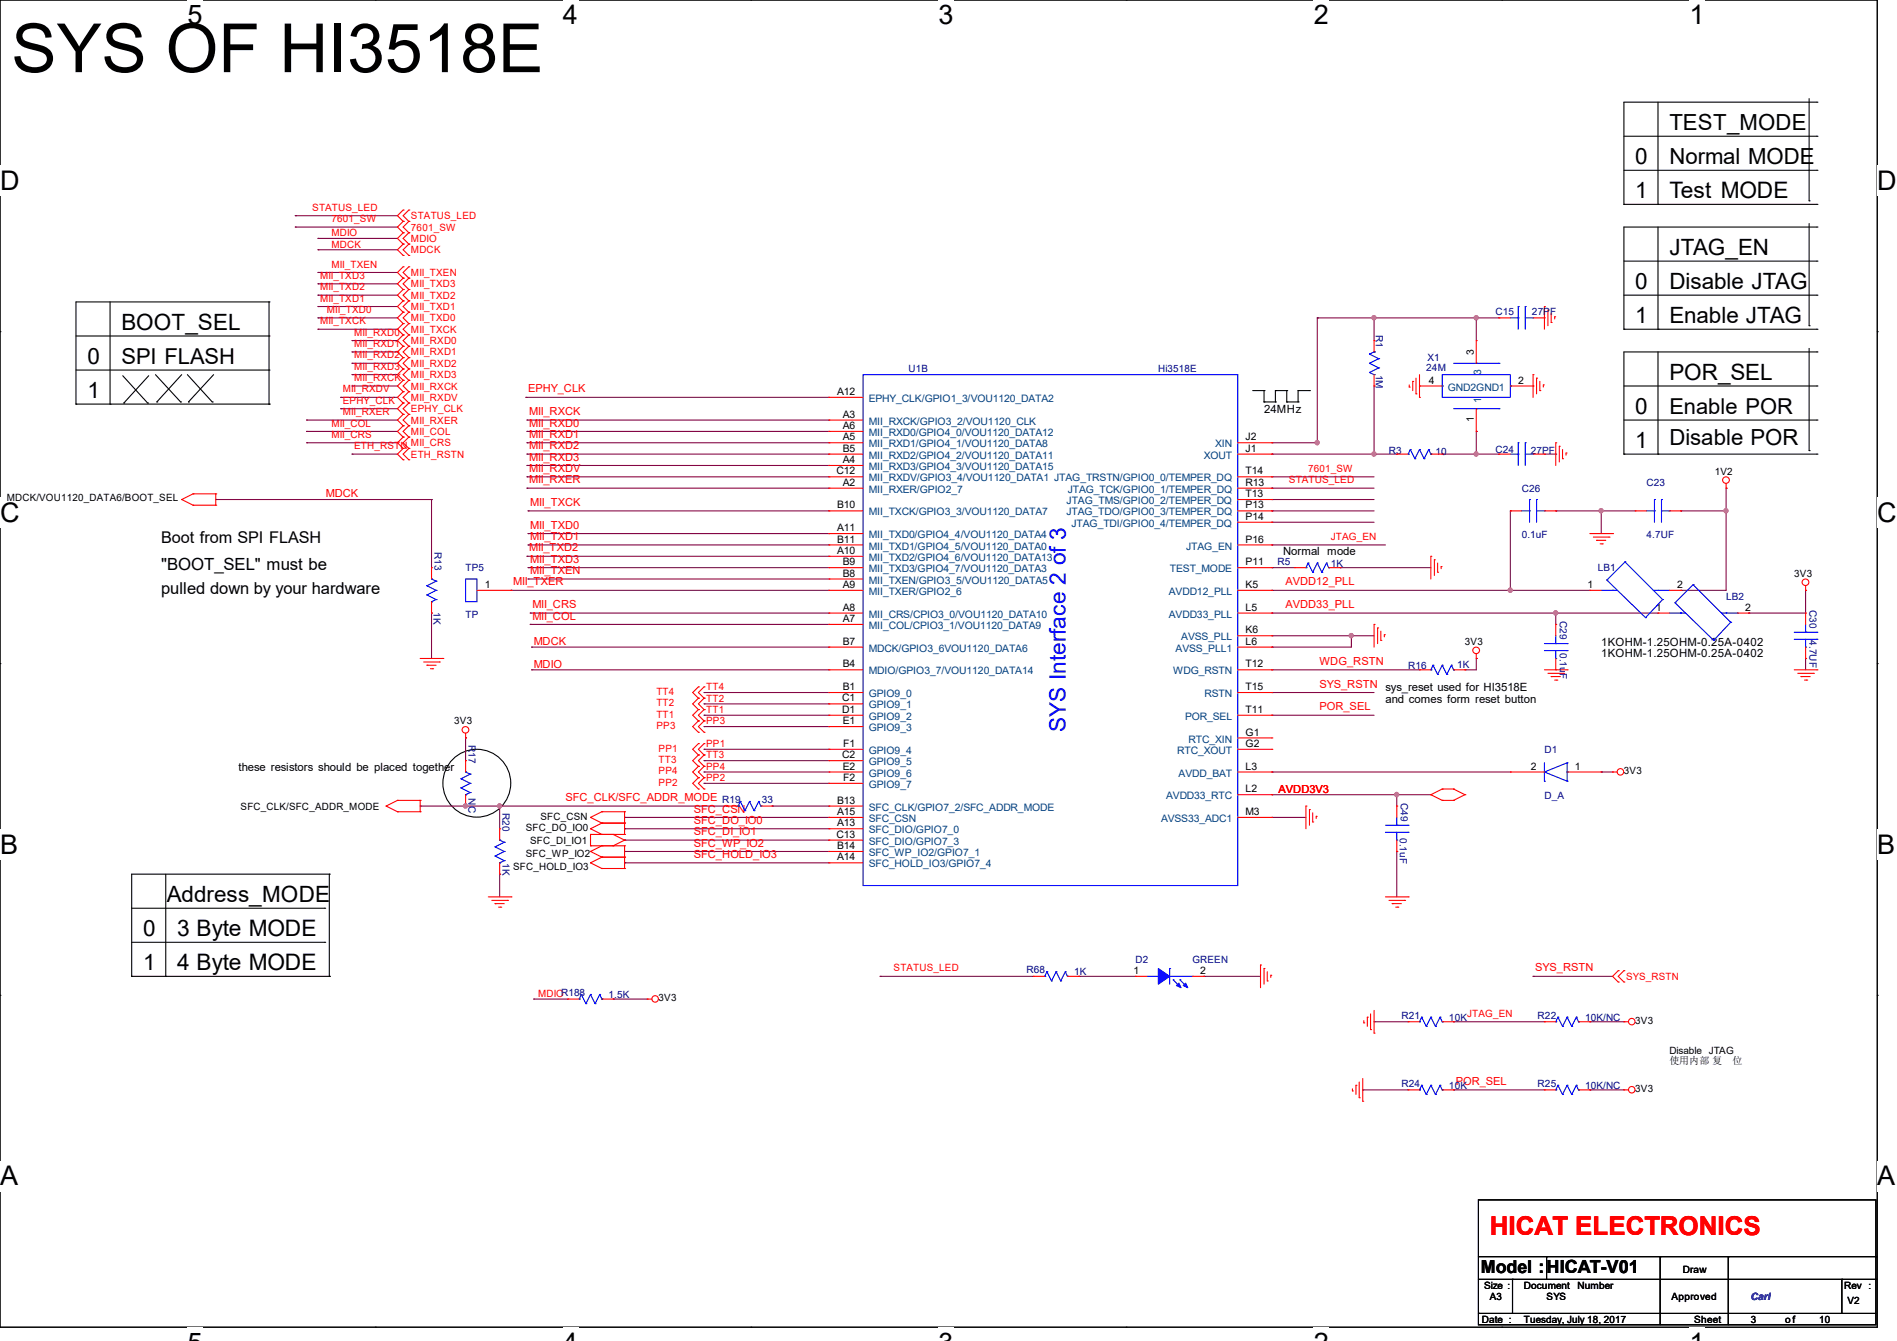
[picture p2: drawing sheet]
<svg xmlns="http://www.w3.org/2000/svg" width="297mm" height="210mm" viewBox="0 0 297 210" stroke-linecap="round" stroke-linejoin="round" font-family="sans-serif">
<path d="M0 0h293.9v207.9h-293.9z" fill="none" stroke="#000" stroke-width=".17"/>
<g fill="#fff">
<path d="M29.4 0h2.3v4.7h-2.3z"/>
<path d="M29.4 207.9h2.3v2.1h-2.3z"/>
</g>
<path d="M58.8 0h.1M58.8 207.9h.1" fill="none" stroke="#000" stroke-width=".17"/>
<g fill="#fff">
<path d="M88.1 0h2.4v4.7h-2.4z"/>
<path d="M88.1 207.9h2.4v2.1h-2.4z"/>
</g>
<path d="M117.6 0h.1M117.6 207.9h.1" fill="none" stroke="#000" stroke-width=".17"/>
<g fill="#fff">
<path d="M146.9 0h2.4v4.7h-2.4z"/>
<path d="M146.9 207.9h2.4v2.1h-2.4z"/>
</g>
<path d="M176.3 0h.1M176.3 207.9h.1" fill="none" stroke="#000" stroke-width=".17"/>
<g fill="#fff">
<path d="M205.7 0h2.4v4.7h-2.4z"/>
<path d="M205.7 207.9h2.4v2.1h-2.4z"/>
</g>
<path d="M235.1 0h.1M235.1 207.9h.1" fill="none" stroke="#000" stroke-width=".17"/>
<g fill="#fff">
<path d="M264.5 0h2.4v4.7h-2.4z"/>
<path d="M264.5 207.9h2.4v2.1h-2.4z"/>
<path d="M0 26h3v4.7h-3z"/>
<path d="M293.9 26h3.1v4.7h-3.1z"/>
<path d="M0 77.9h3v4.7h-3z"/>
<path d="M293.9 77.9h3.1v4.7h-3.1z"/>
</g>
<path d="M0 51.9h.1M293.9 51.9h.1" fill="none" stroke="#000" stroke-width=".17"/>
<g fill="#fff">
<path d="M0 129.9h2.8v4.7h-2.8z"/>
<path d="M293.9 129.9h2.9v4.7h-2.9z"/>
</g>
<path d="M0 103.9h.1M293.9 103.9h.1" fill="none" stroke="#000" stroke-width=".17"/>
<g fill="#fff">
<path d="M0 181.8h2.8v4.8h-2.8z"/>
<path d="M293.8 181.8h3v4.8h-3z"/>
</g>
<g fill="none" stroke="#000" stroke-width=".17">
<path d="M259.6 16v16M283.3 15.5v16M284.5 16h.1M284.5 16h-30.2v16M254.3 32h.1M254.3 21.3h30.2M254.3 26.7h30.2M254.3 32h30.2M259.6 32h.1M259.6 35.6v16M283.3 31.5h.1M283.3 35v16"/>
<path d="M284.5 21.3h.1M284.5 26.7h.1M284.5 32h.1M284.5 35.6h.1M284.5 35.6h-30.2v16M11.9 52.6h30.2M11.9 58h30.2M17.2 47.3v16M19.2 58.8l3.9 4.3M23.3 58.8l-3.9 4.3M24.3 58.7l4 4.2M28.4 58.7l-3.8 4.2"/>
<path d="M29.3 58.7l3.9 4.2M33.4 58.7l-3.9 4.2M42.1 47.3h.1M42.1 52.6h.1M42.1 58h.1M42.1 47.3h-30.2v16M42.1 47.3v16M254.3 51.6h.1M254.3 40.9h30.2M254.3 46.2h30.2M254.3 51.6h30.2M259.6 51.6h.1"/>
<path d="M259.6 55.1v16M283.3 51h.1M283.3 54.6v16M284.5 40.9h.1M284.5 46.2h.1M284.5 51.6h.1M284.5 55.1h.1M284.5 55.1h-30.2v16M11.9 63.3h.1M11.9 63.3h30.2M17.2 63.3h.1M19.4 63.1h.1"/>
<path d="M23.1 63.1h.1M24.6 62.9h.1M28.3 62.9h.1M29.5 62.9h.1M33.2 62.9h.1M42.1 63.3h.1M196.1 61.2h1.8M197.9 61.2h.1M197.9 62.9h.1M197.9 61.2v1.7M197.9 62.9h1.8M199.7 61.2h.1"/>
<path d="M199.7 62.9h.1M199.7 61.2h1.8M199.7 61.2v1.7M201.5 61.2h.1M201.5 62.9h.1M201.5 61.2v1.7M201.5 62.9h1.7M203.2 61.2h.1M203.2 62.9h.1M203.2 61.2h1.8M203.2 61.2v1.7M205 61.2h.1"/>
<path d="M254.3 71.1h.1M254.3 60.5h30.2M254.3 65.8h30.2M254.3 71.1h30.2M259.6 71.1h.1M283.3 70.6h.1M284.5 60.5h.1M284.5 65.8h.1M284.5 71.1h.1M26 136.9v16M51.6 136.9h.1M51.6 136.9h-31v16"/>
<path d="M51.6 136.9v16M0 155.9h.1M20.6 152.9h.1M20.6 142.2h30.2M20.6 147.6h30.2M20.6 152.9h31M26 152.9h.1M50.8 142.2h.1M50.8 147.6h.1M51.6 152.9h.1M293.9 155.9h.1M231.5 187.9h62.2v19.6h-62.2z"/>
<path d="M231.5 196.8h62.2M242.1 196.8h.1M242.1 196.8v3.6M259.9 196.8h.1M259.9 196.8v10.7M270.6 196.8h.1M270.6 196.8v10.7M293.7 196.8h.1M231.5 205.7h.1M231.5 205.7h62.2M231.5 200.4h62.2M236.8 200.4h.1"/>
<path d="M236.8 200.4v5.3M288.4 200.4h.1M288.4 200.4v5.3M293.7 200.4h.1"/>
<circle cx="74.7" cy="122.7" r="5.3"/>
</g>
<g fill="none" stroke="#800040" stroke-width=".17">
<path d="M46.2 33.8h.1M46.2 35.6h.1M46.2 33.8h16M46.2 35.6h16M49.8 37.3h.1M49.8 39.1h.1M49.8 37.3h12.4M49.8 39.1h12.4M49.8 42.7h.1M49.8 44.4h.1M49.8 46.2h.1M49.8 48h.1"/>
<path d="M49.8 49.8h.1M49.8 51.6h.1M49.8 42.7h12.4M49.8 44.4h12.4M49.8 46.2h12.4M49.8 48h12.4M49.8 49.8h12.4M49.8 51.6h12.4M55.1 53.3h.1M55.1 55.1h.1M55.1 56.9h.1M55.1 58.7h.1"/>
<path d="M55.1 53.3h7.1M55.1 55.1h7.1M55.1 56.9h7.1M55.1 58.7h7.1M206.2 49.8h.1M206.2 49.8h28.5M206.2 49.8v19.5M215.1 49.8h.1M215.1 49.8v3.5M231.1 49.8h.1M231.1 49.8v3.5M33.8 78.2h.1"/>
<path d="M33.8 78.2h33.8M48 65.8h.1M48 67.6h.1M48 69.3h.1M48 65.8h14.2M48 67.6h14.2M48 69.3h14.2M53.3 62.2h.1M53.3 64h.1M53.3 62.2h8.9M53.3 64h8.9M55.1 60.5h.1"/>
<path d="M55.1 71.1h.1M55.1 60.5h7.1M55.1 71.1h7.1M67.6 78.2h.1M67.6 78.2v10.7M82.3 62.2h.1M82.3 62.2h47.5M82.5 65.8h.1M82.5 67.6h.1M82.5 69.3h.1M82.5 71.1h.1M82.5 72.9h.1"/>
<path d="M82.5 74.7h.1M82.5 76.5h.1M82.5 65.8h47.3M82.5 67.6h47.3M82.5 69.3h47.3M82.5 71.1h47.3M82.5 72.9h47.3M82.5 74.7h47.3M82.5 76.5h47.3M199.1 69.3h.1M199.1 71.1h.1M199.1 74.7h.1"/>
<path d="M199.1 76.5h.1M199.1 78.2h.1M199.1 69.3h7.3M199.1 71.1h19.6M199.1 74.7h16M199.1 76.5h16M199.1 78.2h16M206.2 69.3h.1M215.1 60.5h.1M215.1 71.1h.1M215.1 60.5v10.6M225.8 71.1h.1"/>
<path d="M225.8 71.1h8.9M231.1 67.6h.1M231.1 71.1h.1M231.1 67.6v3.5M241.8 71.1h1.8M243.6 71.1h.1M270.3 76.5h.1M270.3 76.5v16h-7.2M67.6 96h.1M67.6 96v7.1M80 92.5h.1M80 92.5h49.8"/>
<path d="M82.5 87.1h.1M82.5 87.1h47.3M82.7 80h.1M82.7 83.6h.1M82.7 85.3h.1M82.7 88.9h.1M82.7 90.7h.1M82.7 80h47.1M82.7 83.6h47.1M82.7 85.3h47.1M82.7 88.9h47.1M82.7 90.7h47.1"/>
<path d="M83 96h.1M83 97.8h.1M83 96h46.8M83 97.8h46.8M199.1 80h.1M199.1 81.8h.1M199.1 85.3h.1M199.1 88.9h.1M199.1 99.6h.1M199.1 96h.1M199.1 92.5h.1M199.1 80h16"/>
<path d="M199.1 81.8h16M199.1 85.3h17.8M199.1 88.9h3.6M199.1 92.5h49.8M199.1 96h60.5M199.1 99.6h16M209.8 88.9h.1M209.8 88.9h14.2M211.6 99.6h.1M211.6 99.6v1.7h-12.5M236.5 80h.1M236.5 92.5h.1"/>
<path d="M236.5 80v12.5M243.6 96h.1M243.6 80h.1M243.6 80h12.4M243.6 96v1.8M250.7 80h.1M250.7 80v3.6M263.1 80h.1M263.1 92.5h.1M263.1 80h7.2M270.3 80h.1M273.8 96h.1"/>
<path d="M282.7 92.5h.1M282.7 92.5v3.5h-8.9M72.9 115.6h.1M72.9 115.6v3.5M83.2 101.3h.1M83.2 104.9h.1M83.2 101.3h46.6M83.2 104.9h46.6M110.2 108.5h.1M110.2 110.2h.1M110.2 112h.1M110.2 113.8h.1"/>
<path d="M110.2 117.3h.1M110.2 119.1h.1M110.2 108.5h19.6M110.2 110.2h19.6M110.2 112h19.6M110.2 113.8h19.6M110.2 117.3h19.6M110.2 119.1h19.6M199.1 101.3h.1M199.1 104.9h.1M199.1 108.5h.1M199.1 112h.1"/>
<path d="M199.1 104.9h23.1M199.1 108.5h16M199.1 112h16M229.4 104.9h.1M231.1 103.1h.1M231.1 103.1v1.8h-1.7M282.7 103.1h.1M282.7 103.1v1.8M65.8 126.2h.1M65.8 126.2h48M72.9 126.2h.1M78.2 126.2h.1"/>
<path d="M78.2 136.9h.1M78.2 126.2v3.6M78.2 136.9v3.6M97.8 128h.1M97.8 129.8h.1M97.8 131.6h.1M97.8 133.3h.1M97.8 135.1h.1M97.8 128h32M97.8 129.8h32M97.8 131.6h32M97.8 133.3h32"/>
<path d="M97.8 135.1h32M110.2 120.9h.1M110.2 122.7h.1M110.2 120.9h19.6M110.2 122.7h19.6M120.9 126.2h.1M120.9 126.2h8.9M199.1 120.9h.1M199.1 124.5h.1M199.1 128h.1M199.1 120.9h37.4M199.1 124.5h24.9"/>
<path d="M199.1 128h5.4M218.7 124.5h.1M218.7 133.3h.1M218.7 124.5v1.7M218.7 133.3v7.2M250.7 120.9h.1M250.7 120.9h1.8M83.6 156.5h.1M83.6 156.5h5.3M96 156.5h.1M96 156.5h5.3M137.8 152.9h.1"/>
<path d="M137.8 152.9h24M168.9 152.9h.1M168.9 152.9h8.9M188.5 152.9h.1M188.5 152.9h8.9M240 152.9h.1M240 152.9h12.5M213.4 170.7h.1M213.4 170.7h7.1M215.1 160h.1M215.1 160h5.4M227.6 170.7h.1"/>
<path d="M227.6 160h.1M227.6 170.7h14.2M227.6 160h14.2M248.9 160h.1M248.9 170.7h.1M248.9 170.7h5.4M248.9 160h5.4"/>
</g>
<g fill="#f0f" stroke="#f0f" stroke-width=".17">
<circle cx="206.2" cy="69.3" r=".33"/>
<circle cx="231.1" cy="49.8" r=".33"/>
<circle cx="215.1" cy="49.8" r=".33"/>
<circle cx="215.1" cy="71.1" r=".33"/>
<circle cx="231.1" cy="71.1" r=".33"/>
<circle cx="211.5" cy="99.5" r=".33"/>
<circle cx="218.7" cy="124.4" r=".33"/>
<circle cx="78.2" cy="126.2" r=".33"/>
<circle cx="72.9" cy="126.2" r=".33"/>
<circle cx="243.6" cy="96" r=".33"/>
<circle cx="250.7" cy="80" r=".33"/>
<circle cx="236.4" cy="92.4" r=".33"/>
<circle cx="270.2" cy="80" r=".33"/>
</g>
<g fill="none" stroke="#f00" stroke-width=".17">
<path d="M63.1 36.4h.1M63.1 38.2h.1M63.1 32.9h.1M63.1 34.7h.1M63.1 36.4l-.9 .9 .9 .9M63.1 38.2l-.9 .9 .9 .9M63.1 32.9l-.9 .9 .9 .9M63.1 34.7l-.9 .9 .9 .8M64 38.2h.1M64 36.4h.1M64 34.7h.1M64 32.9h.1"/>
<path d="M64 36.4l-.9 .9 .9 .9M64 38.2l-.9 .9 .9 .9M64 32.9l-.9 .9 .9 .9M64 34.7l-.9 .9 .9 .8M63.1 40h.1M63.1 41.8h.1M63.1 43.6h.1M63.1 45.3h.1M63.1 47.1h.1M63.1 48.9h.1M63.1 50.7h.1M63.1 52.5h.1"/>
<path d="M63.1 54.2h.1M63.1 56h.1M63.1 57.8h.1M63.1 59.6h.1M63.1 41.8l-.9 .9 .9 .9M63.1 43.6l-.9 .8 .9 .9M63.1 45.3l-.9 .9 .9 .9M63.1 47.1l-.9 .9 .9 .9M63.1 48.9l-.9 .9 .9 .9M63.1 50.7l-.9 .9 .9 .9M63.1 52.5l-.9 .8 .9 .9M63.1 54.2l-.9 .9 .9 .9"/>
<path d="M63.1 56l-.9 .9 .9 .9M63.1 57.8l-.9 .9 .9 .9M63.1 59.6l-.9 .9 .9 .8M64 40h.1M64 43.6h.1M64 41.8h.1M64 45.3h.1M64 47.1h.1M64 48.9h.1M64 50.7h.1M64 52.5h.1M64 54.2h.1"/>
<path d="M64 56h.1M64 57.8h.1M64 59.6h.1M64 41.8l-.9 .9 .9 .9M64 43.6l-.9 .8 .9 .9M64 45.3l-.9 .9 .9 .9M64 47.1l-.9 .9 .9 .9M64 48.9l-.9 .9 .9 .9M64 50.7l-.9 .9 .9 .9M64 52.5l-.9 .8 .9 .9M64 54.2l-.9 .9 .9 .9M64 56l-.9 .9 .9 .9"/>
<path d="M64 57.8l-.9 .9 .9 .9M64 59.6l-.9 .9 .9 .8M215.1 53.3h.1M215.1 53.3v1.8M215.1 58.7v1.8M221.2 59.7h.1M221.2 59.7v1.5M221.7 59.2v2.5M222.2 58.7v3.5M231.1 53.3h.1M231.1 53.3v3.6M234.7 49.8h.1"/>
<path d="M234.7 49.8h1.8M240 58.7h.1M240 58.7v3.5M240 49.8h1.8M240.6 59.2h.1M240.6 59.2v2.5M241.1 59.7v1.5M241.8 48h.1M241.8 49.8h.1M241.8 48v3.6M242.4 48.6h.1M242.4 48.6v2.4"/>
<path d="M242.9 50.5h.1M242.9 49.1v1.4M243.4 49.6h.1M243.4 49.6v.4M28.4 78.2h.1M28.4 78.2l1.8 .9M30.2 77.3h.1M30.2 79.1h.1M30.2 77.3l-1.8 .9M30.2 77.3h3.6M30.2 79.1h3.6M33.8 77.3h.1"/>
<path d="M33.8 79.1h.1M33.8 77.3v1.8M63.1 61.3h.1M63.1 63.1h.1M63.1 64.9h.1M63.1 66.7h.1M63.1 68.5h.1M63.1 70.2h.1M63.1 72h.1M63.1 61.3l-.9 .9 .9 .9M63.1 63.1l-.9 .9 .9 .9M63.1 64.9l-.9 .9 .9 .9"/>
<path d="M63.1 66.7l-.9 .9 .9 .9M63.1 68.5l-.9 .8 .9 .9M63.1 70.2l-.9 .9 .9 .9M64 61.3h.1M64 63.1h.1M64 64.9h.1M64 66.7h.1M64 68.5h.1M64 70.2h.1M64 72h.1M64 61.3l-.9 .9 .9 .9M64 63.1l-.9 .9 .9 .9"/>
<path d="M64 64.9l-.9 .9 .9 .9M64 66.7l-.9 .9 .9 .9M64 68.5l-.9 .8 .9 .9M64 70.2l-.9 .9 .9 .9M129.8 62.2h.1M129.8 65.8h.1M129.8 67.6h.1M129.8 69.3h.1M129.8 71.1h.1M129.8 72.9h.1M129.8 74.7h.1M129.8 76.5h.1"/>
<path d="M129.8 71.1h5.3M129.8 62.2h5.3M129.8 65.8h5.3M129.8 67.6h5.3M129.8 69.3h5.3M129.8 72.9h5.3M129.8 74.7h5.3M129.8 76.5h5.3M193.8 71.1h5.3M193.8 69.3h5.3M193.8 74.7h5.3M193.8 76.5h5.3"/>
<path d="M193.8 78.2h5.3M199.1 69.3h.1M199.1 71.1h.1M199.1 74.7h.1M199.1 76.5h.1M199.1 78.2h.1M215.1 60.5h.1M218.7 71.1h.1M218.7 71.1h1.8M220.6 60.6h.1M220.6 60.3v.3M221.7 61.7h.1"/>
<path d="M222.2 62.2h.1M222.2 60.5h.1M222.2 60.5h3.6M224 71.1h1.8M225.8 71.1h.1M231.1 67.6h.1M231.1 64v3.6M234.7 71.1h.1M234.7 71.1h1.8M236.5 60.5h3.5M240 60.5h.1M240 71.1h1.8"/>
<path d="M241.1 61.2h.1M241.6 60.3h.1M241.6 60.3v.3M241.8 71.1h.1M243.6 69.3h.1M243.6 69.3v3.6M244.1 69.9h.1M244.1 69.9v2.4M244.6 71.8h.1M244.6 70.4v1.4M245.2 71h.1M245.2 71v.3"/>
<path d="M270.3 76.5h.1M270.3 75.7v.8M67.6 88.9h.1M67.6 96h.1M67.6 88.9v1.8M67.6 94.2v1.8M74.7 92.5h5.3M80 92.5h.1M129.8 80h.1M129.8 83.6h.1M129.8 85.3h.1M129.8 87.1h.1"/>
<path d="M129.8 88.9h.1M129.8 90.7h.1M129.8 92.5h.1M129.8 96h.1M129.8 97.8h.1M129.8 83.6h5.3M129.8 88.9h5.3M129.8 96h5.3M129.8 92.5h5.3M129.8 80h5.3M129.8 85.3h5.3M129.8 87.1h5.3"/>
<path d="M129.8 90.7h5.3M129.8 97.8h5.3M193.8 88.9h5.3M193.8 96h5.3M193.8 92.5h5.3M193.8 80h5.3M193.8 85.3h5.3M193.8 81.8h5.3M193.8 99.6h5.3M199.1 80h.1M199.1 81.8h.1M199.1 85.3h.1"/>
<path d="M199.1 88.9h.1M199.1 92.5h.1M199.1 99.6h.1M199.1 96h.1M202.7 88.9h.1M202.7 88.9h1.8M208 88.9h1.8M209.8 88.9h.1M215.1 97.8h.1M215.1 97.8v3.5M215.7 98.3h.1M215.7 98.3v2.5"/>
<path d="M216.2 98.8v1.5M216.7 99.4h.1M216.7 99.4v.3M224 87.1h.1M224 87.1v3.6M224.6 87.7h.1M224.6 87.7v2.4M225.1 89.6h.1M225.1 88.2v1.4M225.6 88.7h.1M225.6 88.7v.4M236.5 80h.1"/>
<path d="M236.5 80h1.8M241.8 80h1.8M243.6 97.8h.1M243.6 80h.1M243.6 97.8v1.8M248.9 92.5h.1M248.9 83.6h3.6M248.9 92.5h1.8M249.5 84.1h2.4M250 84.6h.1M250 84.6h1.4M250.5 85.2h.4"/>
<path d="M250.9 85.2h.1M251.9 84.1h.1M252.5 83.6h.1M256 80h.1M256 80h1.8M259.6 96h.1M259.6 96h1.8M261.4 92.5h1.7M261.4 80h1.7M263.1 92.5h.1M263.1 80h.1M272 96h1.8"/>
<path d="M273.8 96h.1M282.7 92.5h.1M282.7 96h.1M282.7 91.7v.8M282.7 96v1.8M65.8 103.1h3.5M66.3 103.7h2.5M66.8 104.2h.1M66.8 104.2h1.5M67.4 104.7h.3M67.7 104.7h.1M68.8 103.7h.1"/>
<path d="M69.3 103.1h.1M72.9 115.6h.1M72.9 119.1h.1M72.9 114.9v.7M72.9 119.1v1.8M109.3 107.6h.1M109.3 109.3h.1M109.3 111.1h.1M109.3 112.9h.1M109.3 114.7h.1M109.3 116.5h.1M109.3 118.2h.1"/>
<path d="M109.3 107.6l-.8 .9 .8 .8M109.3 109.3l-.8 .9 .8 .9M109.3 111.1l-.8 .9 .8 .9M109.3 112.9l-.8 .9 .8 .9M109.3 116.5l-.8 .8 .8 .9M109.3 118.2l-.8 .9 .8 .9M110.2 107.6h.1M110.2 109.3h.1M110.2 111.1h.1M110.2 112.9h.1M110.2 114.7h.1M110.2 116.5h.1"/>
<path d="M110.2 118.2h.1M110.2 107.6l-.9 .9 .9 .8M110.2 109.3l-.9 .9 .9 .9M110.2 111.1l-.9 .9 .9 .9M110.2 112.9l-.9 .9 .9 .9M110.2 116.5l-.9 .8 .9 .9M110.2 118.2l-.9 .9 .9 .9M129.8 101.3h.1M129.8 104.9h.1M129.8 108.5h.1M129.8 110.2h.1M129.8 112h.1"/>
<path d="M129.8 113.8h.1M129.8 117.3h.1M129.8 119.1h.1M129.8 104.9h5.3M129.8 101.3h5.3M129.8 108.5h5.3M129.8 110.2h5.3M129.8 112h5.3M129.8 113.8h5.3M129.8 117.3h5.3M129.8 119.1h5.3M193.8 104.9h5.3"/>
<path d="M193.8 101.3h5.3M193.8 108.5h5.3M193.8 112h5.3M193.8 117.3h5.3M193.8 115.6h5.3M199.1 101.3h.1M199.1 104.9h.1M199.1 108.5h.1M199.1 112h.1M199.1 115.6h.1M199.1 117.3h.1M216.2 100.3h.1"/>
<path d="M222.2 104.9h.1M222.2 104.9h1.8M227.6 104.9h1.8M229.4 104.9h.1M231.1 103.1h.1M231.1 102.4v.7M241.8 104.9h3.6M242.4 105.5h2.4M242.9 106h.1M242.9 106h1.4M243.4 106.5h.4M243.6 104.9h.1"/>
<path d="M243.6 103.1v1.8M243.8 106.5h.1M244.8 105.5h.1M245.4 104.9h.1M280.9 104.9h3.6M281.5 105.5h2.4M282 106h.1M282 106h1.4M282.5 106.5h.4M282.7 103.1h.1M282.7 101.3v1.8M282.9 106.5h.1"/>
<path d="M283.9 105.5h.1M284.5 104.9h.1M60.5 126.2h.1M60.5 126.2l1.7 .9M62.2 125.3h.1M62.2 127.1h.1M62.2 125.3h3.6M62.2 125.3l-1.7 .9M62.2 127.1h3.6M65.8 125.3h.1M65.8 127.1h.1M65.8 125.3v1.8"/>
<path d="M72.9 126.2h.1M72.9 124.5v1.7M78.2 129.8h.1M78.2 136.9h.1M78.2 129.8v1.8M78.2 135.1v1.8M92.5 128h.1M92.5 129.8h.1M92.5 132.5h.1M92.5 130.7h.1M92.5 133.3h.1M92.5 135.1h.1"/>
<path d="M92.5 128l1.7 .9M92.5 130.7h5.3M92.5 129.8l1.7 .9M92.5 132.5h5.3M92.5 130.7v1.8M92.5 133.3l1.7 .9M92.5 135.1l1.7 .9M94.2 127.1h.1M94.2 128.9h.1M94.2 130.7h.1M94.2 132.5h.1M94.2 134.2h.1"/>
<path d="M94.2 136h.1M94.2 127.1h3.6M94.2 127.1l-1.7 .9M94.2 128.9h3.6M94.2 128.9l-1.7 .9M94.2 132.5l-1.7 .8M94.2 134.2h3.6M94.2 134.2l-1.7 .9M94.2 136h3.6M96 132.5h.1M96 130.7h.1M96 130.7l1.8 .9"/>
<path d="M97.8 127.1h.1M97.8 128.9h.1M97.8 130.7h.1M97.8 131.6h.1M97.8 132.5h.1M97.8 134.2h.1M97.8 136h.1M97.8 127.1v3.6M97.8 132.5v3.5M97.8 131.6l-1.8 .9M109.3 120h.1M109.3 121.8h.1"/>
<path d="M109.3 123.6h.1M109.3 120l-.8 .9 .8 .9M109.3 121.8l-.8 .9 .8 .9M110.2 120h.1M110.2 121.8h.1M110.2 123.6h.1M110.2 120l-.9 .9 .9 .9M110.2 121.8l-.9 .9 .9 .9M113.8 126.2h.1M113.8 126.2h1.8M119.1 126.2h1.8M120.9 126.2h.1"/>
<path d="M129.8 120.9h.1M129.8 122.7h.1M129.8 126.2h.1M129.8 128h.1M129.8 129.8h.1M129.8 131.6h.1M129.8 133.3h.1M129.8 135.1h.1M129.8 120.9h5.3M129.8 126.2h5.3M129.8 122.7h5.3M129.8 128h5.3"/>
<path d="M129.8 129.8h5.3M129.8 131.6h5.3M129.8 133.3h5.3M129.8 135.1h5.3M193.8 120.9h5.3M193.8 128h5.3M193.8 124.5h5.3M199.1 120.9h.1M199.1 124.5h.1M199.1 128h.1M204.5 126.2h.1M204.5 126.2v3.6"/>
<path d="M205 126.8h.1M205 126.8v2.4M205.5 128.7h.1M205.5 127.3v1.4M206.1 127.8h.1M206.1 127.8v.4M218.7 126.2h.1M218.7 133.3h.1M218.7 126.2v1.8M218.7 131.6v1.7M224 124.5h.1M224 124.5l1.8 .8"/>
<path d="M225.8 123.6h.1M225.8 125.3h.1M225.8 123.6l-1.8 .9M225.8 123.6h1.8M225.8 125.3h1.8M227.6 123.6h.1M227.6 125.3h.1M227.6 123.6l1.8 .9M229.4 124.5h.1M229.4 124.5l-1.8 .8M236.5 120.9h.1M236.5 120.9h5.3"/>
<path d="M245.4 120.9h5.3M250.7 120.9h.1M252.5 120.9h.1M252.5 120.9h.7M76.5 140.5h3.5M77 141h2.5M77.5 141.5h.1M77.5 141.5h1.5M78.1 142.1h.3M78.4 142.1h.1M79.5 141h.1M80 140.5h.1"/>
<path d="M88.9 156.5h.1M88.9 156.5h1.8M94.2 156.5h1.8M96 156.5h.1M101.3 156.5h.1M101.3 156.5h.8M161.8 152.9h.1M161.8 152.9h1.8M167.1 152.9h1.8M168.9 152.9h.1M177.8 152.9h.1M177.8 152.9h1.8"/>
<path d="M186.7 152.9h1.8M188.5 152.9h.1M197.4 151.1h.1M197.4 151.1v3.6M197.9 151.7h.1M197.9 151.7v2.4M198.4 153.6h.1M198.4 152.2v1.4M199 152.7h.1M199 152.7v.4M213.5 159.9v.3M214.1 159.3h.1"/>
<path d="M214.1 159.3v1.4M214.6 158.8v2.4M215.1 158.2v3.6M216.9 140.5h3.6M217.5 141h2.4M218 141.5h.1M218 141.5h1.4M218.5 142.1h.4M218.9 142.1h.1M219.9 141h.1M220.5 140.5h.1M253.4 152h.1"/>
<path d="M253.4 153.8h.1M253.4 152l-.9 .9 .9 .9M254.3 153.8h.1M254.3 152h.1M254.3 152l-.9 .9 .9 .9M211.8 170.9h.1M211.8 170.5v.4M212.3 170h.1M212.3 170v1.4M212.8 171.9h.1M212.8 169.5v2.4M213.4 172.5h.1"/>
<path d="M213.4 168.9v3.6M213.5 160.2h.1M214.6 161.2h.1M215.1 161.8h.1M220.5 160h.1M220.5 170.7h.1M220.5 160h1.7M220.5 170.7h1.7M225.8 160h1.8M225.8 170.7h1.8M227.6 160h.1M227.6 170.7h.1"/>
<path d="M241.8 160h.1M241.8 170.7h.1M241.8 160h1.8M241.8 170.7h1.8M247.1 160h1.8M247.1 170.7h1.8M248.9 160h.1M248.9 170.7h.1M254.3 160h.1M254.3 170.7h.1M254.3 160h.7M254.3 170.7h.7"/>
<circle cx="270.2" cy="75.2" r=".52"/>
<circle cx="282.7" cy="91.2" r=".52"/>
<circle cx="72.9" cy="114.3" r=".52"/>
<circle cx="231.1" cy="101.9" r=".52"/>
<circle cx="253.7" cy="120.9" r=".51"/>
<circle cx="102.6" cy="156.4" r=".51"/>
<circle cx="255.5" cy="160" r=".51"/>
<circle cx="255.5" cy="170.7" r=".51"/>
</g>
<g fill="none" stroke="#00f" stroke-width=".17">
<path d="M135.1 58.7h58.7v80h-58.7zM214.4 58.3h.1M214.4 56.9h.1M214.4 55.5h.1M214.4 58.3l.7 .4M214.4 56.9l1.5 .7M214.4 55.5l1.5 .7M215.1 55.1h.1M215.1 58.7h.1M215.1 55.1l-.7 .4M215.9 56.2h.1M215.9 57.6h.1"/>
<path d="M215.9 56.2l-1.5 .7M215.9 57.6l-1.5 .7M225.8 58.7h10.7v3.5h-10.7zM227.6 56.9h7.1M231.1 56.9h.1M234.7 56.9h.1M236.5 49.8h1.2M237.7 49.8h.1M237.7 48h.1M237.7 48v3.6M238.8 48h.1M238.8 49.8h1.2"/>
<path d="M238.8 48v3.6M240 49.8h.1M220.5 71.1h.1M220.8 70.4h.1M220.8 70.4l.7 1.4M220.8 70.4l-.3 .7M221.5 71.8h.1M222.2 70.4h.1M222.2 70.4l.8 1.4M222.2 70.4l-.7 1.4M223 71.8h.1M223.7 70.4h.1"/>
<path d="M223.7 70.4l-.7 1.4M223.7 70.4l.3 .7M224 71.1h.1M225.8 60.5h.1M227.6 64h7.1M231.1 64h.1M234.7 64h.1M236.5 60.5h.1M236.5 71.1h1.2M237.7 71.1h.1M237.7 69.3h.1M237.7 69.3v3.6"/>
<path d="M238.8 69.3h.1M238.8 69.3v3.6M238.8 71.1h1.2M239.5 78.2h.1M239.5 78.2v3.6M240 71.1h.1M240.6 78.2h.1M240.6 78.2v3.6M259 78.2h.1M259 78.2v3.6M260.1 78.2h.1M260.1 78.2v3.6"/>
<path d="M66.8 93.2h.1M66.8 91.7h.1M66.8 91.7l1.5 .8M66.8 93.2l1.5 .7M67.6 94.2h.1M67.6 90.7h.1M67.6 90.7l.7 .3M68.3 91h.1M68.3 92.5h.1M68.3 93.9h.1M68.3 92.5l-1.5 .7M68.3 91l-1.5 .7"/>
<path d="M68.3 93.9l-.7 .3M72.9 90.7h1.8v3.5h-1.8zM204.5 88.9h.1M204.8 88.2h.1M204.8 88.2l.7 1.4M204.8 88.2l-.3 .7M205.5 89.6h.1M206.2 88.2h.1M206.2 88.2l.8 1.4M206.2 88.2l-.7 1.4M207 89.6h.1M207.7 88.2h.1"/>
<path d="M207.7 88.2l-.7 1.4M207.7 88.2l.3 .7M208 88.9h.1M238.3 80h1.2M239.5 80h.1M240.6 80h1.2M241.8 80h.1M243.6 99.6v1.2M250.7 92.5h2.5M251.6 90.8h.1M251.6 90.8l6 5.9M252.5 92.5h.1"/>
<path d="M254.4 88h.1M254.4 88l-2.8 2.8M254.4 88l5.9 5.9M257.6 96.7h.1M257.8 80h1.2M258.9 92.5h2.5M259 80h.1M259.6 92.5h.1M260.1 80h1.3M260.3 93.9h.1M260.3 93.9l-2.7 2.8M261.4 92.5h.1"/>
<path d="M261.4 80h.1M261.4 96h2.5M262.3 94.4h.1M262.3 94.4l6 5.9M263.1 96h.1M265.1 91.6h.1M265.1 91.6l-2.8 2.8M265.1 91.6l5.9 5.9M269.5 96h2.5M270.3 96h.1M271 97.5h.1M271 97.5l-2.7 2.8"/>
<path d="M272 96h.1M280.9 99h3.6M282.7 99h.1M282.7 97.8v1.2M284.5 99h.1M224 104.9h.1M224.4 104.2h.1M224.4 104.2l.7 1.4M224.4 104.2l-.4 .7M225.1 105.6h.1M225.8 104.2h.1M225.8 104.2l.7 1.4"/>
<path d="M225.8 104.2l-.7 1.4M226.5 105.6h.1M227.2 104.2h.1M227.2 104.2l-.7 1.4M227.2 104.2l.4 .7M227.6 104.9h.1M241.8 101.9h3.6M241.8 100.8h3.6M241.8 119.5v2.8M243.6 103.1h.1M243.6 100.8h.1M243.6 101.9v1.2"/>
<path d="M245.4 101.9h.1M245.4 100.8h.1M245.4 119.5h.1M245.4 119.5l-3.6 1.4M245.4 119.5v2.8M268.3 100.3h.1M280.9 100.1h3.6M282.7 101.3h.1M282.7 100.1v1.2M284.5 100.1h.1M72.2 123.4h.1M72.2 122h.1"/>
<path d="M72.2 122l1.4 .7M72.2 123.4l1.4 .7M72.9 124.5h.1M72.9 120.9h.1M72.9 120.9l.7 .3M73.6 121.2h.1M73.6 122.7h.1M73.6 124.1h.1M73.6 122.7l-1.4 .7M73.6 121.2l-1.4 .8M73.6 124.1l-.7 .4M77.5 134.1h.1"/>
<path d="M77.5 132.6h.1M77.5 132.6l1.5 .7M77.5 134.1l1.5 .7M78.2 135.1h.1M78.2 131.6h.1M78.2 131.6l.8 .3M79 131.9h.1M79 133.3h.1M79 134.8h.1M79 133.3l-1.5 .8M79 131.9l-1.5 .7M79 134.8l-.8 .3"/>
<path d="M115.6 126.2h.1M115.9 125.5h.1M115.9 125.5l.7 1.5M115.9 125.5l-.3 .7M116.6 127h.1M117.3 125.5h.1M117.3 125.5l-.7 1.5M117.3 125.5l.8 1.5M118.1 127h.1M118.8 125.5h.1M118.8 125.5l-.7 1.5M118.8 125.5l.3 .7"/>
<path d="M119.1 126.2h.1M216.9 130.3h3.6M216.9 129.2h3.6M218.7 131.6h.1M218.7 129.2h.1M218.7 128v1.2M218.7 130.3v1.3M220.5 130.3h.1M220.5 129.2h.1M241.8 120.9h.1M241.8 122.3h.1M241.8 120.9l3.6 1.4"/>
<path d="M245.4 120.9h.1M245.4 122.3h.1M90.7 156.5h.1M91 155.7h.1M91 155.7l.7 1.5M91 155.7l-.3 .8M91.7 157.2h.1M92.5 155.7h.1M92.5 155.7l.7 1.5M92.5 155.7l-.8 1.5M93.2 157.2h.1M93.9 155.7h.1"/>
<path d="M93.9 155.7l-.7 1.5M93.9 155.7l.3 .8M94.2 156.5h.1M163.6 152.9h.1M163.9 152.2h.1M163.9 152.2l.7 1.4M163.9 152.2l-.3 .7M164.6 153.6h.1M165.4 152.2h.1M165.4 152.2l.7 1.4M165.4 152.2l-.8 1.4M166.1 153.6h.1"/>
<path d="M166.8 152.2h.1M166.8 152.2l-.7 1.4M166.8 152.2l.3 .7M167.1 152.9h.1M179.6 152.9h1.8M181.4 152.9h.1M183.1 151.7h.1M183.1 151.7v2.4M183.1 152.9h3.6M183.7 153.5h.1M183.7 153.5l1 1M184.7 153.5h.1"/>
<path d="M184.7 153.5l1.1 1M186.7 152.9h.1M222.6 159.3h.1M222.6 159.3l.7 1.4M222.6 159.3l-.4 .7M224 159.3h.1M224 159.3l.7 1.4M224 159.3l-.7 1.4M225.5 159.3h.1M225.5 159.3l-.8 1.4M225.5 159.3l.3 .7M243.9 159.3h.1"/>
<path d="M243.9 159.3l.7 1.4M243.9 159.3l-.3 .7M245.4 159.3h.1M245.4 159.3l.7 1.4M245.4 159.3l-.8 1.4M246.8 159.3h.1M246.8 159.3l-.7 1.4M246.8 159.3l.3 .7M222.2 160h.1M222.2 170.7h.1M222.6 170h.1M222.6 170l.7 1.4"/>
<path d="M222.6 170l-.4 .7M223.3 160.7h.1M223.3 171.4h.1M224 170h.1M224 170l.7 1.4M224 170l-.7 1.4M224.7 160.7h.1M224.7 171.4h.1M225.5 170h.1M225.5 170l-.8 1.4M225.5 170l.3 .7M225.8 160h.1"/>
<path d="M225.8 170.7h.1M243.6 160h.1M243.6 170.7h.1M243.9 170h.1M243.9 170l.7 1.4M243.9 170l-.3 .7M244.6 160.7h.1M244.6 171.4h.1M245.4 170h.1M245.4 170l.7 1.4M245.4 170l-.8 1.4M246.1 160.7h.1"/>
<path d="M246.1 171.4h.1M246.8 170h.1M246.8 170l-.7 1.4M246.8 170l.3 .7M247.1 160h.1M247.1 170.7h.1"/>
</g>
<g fill="#00f" stroke="#00f" stroke-width=".17">
<path d="M181.4 151.7l1.7 1.2-1.7 1.2z" fill-rule="evenodd"/>
<path d="M185.6 154l.4 .7-.7-.4z" fill-rule="evenodd"/>
<path d="M184.6 154l.3 .7-.7-.4z" fill-rule="evenodd"/>
</g>
<text font-size="10.6" x="1.8" y="11.3">SYS OF HI3518E</text>
<g font-size="4.2">
<text x="29.4" y="3.8">5</text>
<text x="88.1" y="3.8">4</text>
<text x="146.9" y="3.8">3</text>
<text x="205.7" y="3.8">2</text>
<text x="264.5" y="3.8">1</text>
<text x="0" y="29.8">D</text>
<text x="293.9" y="29.8">D</text>
<text x="0" y="81.7">C</text>
<text x="293.9" y="81.7">C</text>
<text x="0" y="133.7">B</text>
<text x="293.9" y="133.7">B</text>
<text x="0" y="185.6">A</text>
<text x="293.9" y="185.6">A</text>
</g>
<text font-size="4.1" fill="#f00" x="233.3" y="193.5">HICAT ELECTRONICS</text>
<g font-size="3.6">
<text x="261.4" y="31.1">Test MODE</text>
<text x="27.7" y="146.6">3 Byte MODE</text>
<text x="27.7" y="152">4 Byte MODE</text>
</g>
<text font-size="3.6" fill="#00f" x="166.9" y="114.7" transform="rotate(-90 166.9 114.7)">SYS Interface 2 of 3</text>
<g font-size="3.5">
<text x="261.4" y="20.3">TEST_MODE</text>
<text x="256" y="25.7">0</text>
<text x="261.4" y="25.7">Normal MODE</text>
<text x="256" y="31">1</text>
<text x="261.4" y="39.9">JTAG_EN</text>
<text x="256" y="45.3">0</text>
<text x="261.4" y="45.3">Disable JTAG</text>
<text x="19" y="51.7">BOOT_SEL</text>
<text x="256" y="50.6">1</text>
<text x="261.4" y="50.6">Enable JTAG</text>
<text x="13.7" y="57">0</text>
<text x="261.4" y="59.5">POR_SEL</text>
<text x="13.7" y="62.4">1</text>
<text x="256" y="64.8">0</text>
<text x="256" y="70.1">1</text>
<text x="261.4" y="69.8">Disable POR</text>
<text x="26.1" y="141.3">Address_MODE</text>
<text x="22.4" y="146.6">0</text>
<text x="22.4" y="151.9">1</text>
</g>
<g font-size="3.4">
<text x="19" y="57">SPI FLASH</text>
<text x="261.4" y="64.8">Enable POR</text>
</g>
<g font-size="2.8">
<text x="231.9" y="199.4">Model :</text>
<text x="242.1" y="199.4">HICAT-V01</text>
</g>
<g font-size="2.6">
<text x="25.2" y="89.3">&quot;BOOT_SEL&quot; must be</text>
<text x="25.2" y="93">pulled down by your hardware</text>
</g>
<text font-size="2.5" x="25.2" y="85">Boot from SPI FLASH</text>
<g font-size="1.8">
<text x="197.9" y="64.7">24MHz</text>
<text x="200.9" y="87">Normal mode</text>
<text x="250.7" y="101.2">1KOHM-1.25OHM-0.25A-0402</text>
<text x="250.7" y="103">1KOHM-1.25OHM-0.25A-0402</text>
<text x="216.9" y="110.1">and comes form reset button</text>
<text x="216.9" y="108.3">sys_reset used for HI3518E</text>
<text x="37.3" y="120.7">these resistors should be placed together</text>
</g>
<g font-size="1.7" fill="#f00">
<text x="82.7" y="61.5">EPHY_CLK</text>
<text x="82.8" y="65">MII_RXCK</text>
<text x="82.8" y="66.8">MII_RXD0</text>
<text x="82.8" y="68.6">MII_RXD1</text>
<text x="82.8" y="70.4">MII_RXD2</text>
<text x="51" y="77.9">MDCK</text>
<text x="82.8" y="72.1">MII_RXD3</text>
<text x="82.8" y="73.9">MII_RXDV</text>
<text x="82.8" y="75.7">MII_RXER</text>
<text x="83" y="79.2">MII_TXCK</text>
<text x="83" y="82.8">MII_TXD0</text>
<text x="82.8" y="86.4">MII_TXD2</text>
<text x="83" y="84.6">MII_TXD1</text>
<text x="83" y="88.1">MII_TXD3</text>
<text x="83" y="89.9">MII_TXEN</text>
<text x="80.3" y="91.7">MII_TXER</text>
<text x="83.4" y="95.2">MII_CRS</text>
<text x="201.3" y="95.2">AVDD33_PLL</text>
<text x="201.3" y="91.7">AVDD12_PLL</text>
<text x="83.4" y="97">MII_COL</text>
<text x="83.6" y="101">MDCK</text>
<text x="83.6" y="104.6">MDIO</text>
<text x="206.6" y="104.1">WDG_RSTN</text>
<text x="206.6" y="107.7">SYS_RSTN</text>
<text x="206.6" y="111.3">POR_SEL</text>
<text x="88.5" y="125.5">SFC_CLK/SFC_ADDR_MODE R19</text>
<text x="200.2" y="124.1">AVDD3V3</text>
<text x="108.6" y="127.3">SFC_CSN</text>
<text x="108.6" y="129">SFC_DO_IO0</text>
<text x="108.6" y="130.8">SFC_DI_IO1</text>
<text x="108.6" y="132.6">SFC_WP_IO2</text>
<text x="108.6" y="134.4">SFC_HOLD_IO3</text>
<text x="240.4" y="152.1">SYS_RSTN</text>
<text x="227.9" y="169.9">POR_SEL</text>
</g>
<g font-size="1.6" fill="#f00">
<text x="48.9" y="33">STATUS_LED</text>
<text x="51.9" y="34.8">7601_SW</text>
<text x="64.3" y="34.3">STATUS_LED</text>
<text x="51.9" y="37">MDIO</text>
<text x="51.9" y="38.8">MDCK</text>
<text x="51.9" y="41.9">MII_TXEN</text>
<text x="64.3" y="37.9">MDIO</text>
<text x="64.3" y="39.7">MDCK</text>
<text x="64.3" y="36.1">7601_SW</text>
<text x="50.1" y="43.7">MII_TXD3</text>
<text x="50.1" y="45.5">MII_TXD2</text>
<text x="50.1" y="47.2">MII_TXD1</text>
<text x="64.3" y="43.2">MII_TXEN</text>
<text x="64.3" y="45">MII_TXD3</text>
<text x="64.3" y="46.8">MII_TXD2</text>
<text x="50.1" y="50.8">MII_TXCK</text>
<text x="51.2" y="49">MII_TXD0</text>
<text x="55.5" y="52.6">MII_RXD0</text>
<text x="64.3" y="48.6">MII_TXD1</text>
<text x="64.3" y="50.3">MII_TXD0</text>
<text x="64.3" y="52.1">MII_TXCK</text>
<text x="64.3" y="53.9">MII_RXD0</text>
<text x="55.5" y="54.4">MII_RXD1</text>
<text x="55.5" y="56.1">MII_RXD2</text>
<text x="55.5" y="57.9">MII_RXD3</text>
<text x="55.5" y="59.7">MII_RXCK</text>
<text x="64.3" y="55.7">MII_RXD1</text>
<text x="64.3" y="57.4">MII_RXD2</text>
<text x="64.3" y="59.2">MII_RXD3</text>
<text x="53.7" y="61.5">MII_RXDV</text>
<text x="53.7" y="63.2">EPHY_CLK</text>
<text x="53.7" y="65">MII_RXER</text>
<text x="64.3" y="61">MII_RXCK</text>
<text x="64.3" y="62.8">MII_RXDV</text>
<text x="64.3" y="64.6">EPHY_CLK</text>
<text x="51.9" y="66.8">MII_COL</text>
<text x="51.9" y="68.6">MII_CRS</text>
<text x="55.5" y="70.4">ETH_RSTN</text>
<text x="64.3" y="66.3">MII_RXER</text>
<text x="64.3" y="68.1">MII_COL</text>
<text x="64.3" y="69.9">MII_CRS</text>
<text x="64.3" y="71.7">ETH_RSTN</text>
<text x="201.8" y="75.7">STATUS_LED</text>
<text x="204.8" y="73.9">7601_SW</text>
<text x="208.4" y="84.6">JTAG_EN</text>
<text x="102.8" y="108.8">TT4</text>
<text x="102.8" y="110.6">TT2</text>
<text x="102.8" y="112.4">TT1</text>
<text x="110.6" y="108.1">TT4</text>
<text x="110.6" y="109.9">TT2</text>
<text x="110.6" y="111.7">TT1</text>
<text x="110.6" y="113.5">PP3</text>
<text x="102.8" y="114.2">PP3</text>
<text x="103.1" y="117.7">PP1</text>
<text x="103.1" y="119.5">TT3</text>
<text x="110.6" y="117">PP1</text>
<text x="110.6" y="118.8">TT3</text>
<text x="103.1" y="121.3">PP4</text>
<text x="103.1" y="123.1">PP2</text>
<text x="110.6" y="120.6">PP4</text>
<text x="110.6" y="122.3">PP2</text>
<text x="139.9" y="152.1">STATUS_LED</text>
<text x="254.6" y="153.5">SYS_RSTN</text>
<text x="84.2" y="156.1">MDIOR188</text>
<text x="229.7" y="159.3">JTAG_EN</text>
</g>
<g font-size="1.6" fill="#000080">
<text x="215.4" y="52.5" transform="rotate(90 215.4 52.5)">R1</text>
<text x="234.1" y="49.3">C15</text>
<text x="239.9" y="49.3">27PF</text>
<text x="142.2" y="58.3">U1B</text>
<text x="181.4" y="58.3">Hi3518E</text>
<text x="215.4" y="58.7" transform="rotate(90 215.4 58.7)">1M</text>
<text x="223.3" y="58.2">24M</text>
<text x="223.5" y="56.6">X1</text>
<text x="217.5" y="71.1">R3</text>
<text x="224.7" y="71.3">10</text>
<text x="234.1" y="71">C24</text>
<text x="239.7" y="71.1">27PF</text>
<text x="238.3" y="77">C26</text>
<text x="257.8" y="76.1">C23</text>
<text x="68" y="86.4" transform="rotate(90 68 86.4)">R13</text>
<text x="72.9" y="89.4">TP5</text>
<text x="200" y="88.6">R5</text>
<text x="208.4" y="88.7">1K</text>
<text x="238.3" y="84.3">0.1uF</text>
<text x="250.1" y="89.5">LB1</text>
<text x="257.8" y="84.3">4.7UF</text>
<text x="67.9" y="95.8" transform="rotate(90 67.9 95.8)">1K</text>
<text x="270.3" y="93.9">LB2</text>
<text x="283.3" y="95.5" transform="rotate(90 283.3 95.5)">C30</text>
<text x="72.9" y="96.7">TP</text>
<text x="244.2" y="97.2" transform="rotate(90 244.2 97.2)">C29</text>
<text x="283.3" y="100.3" transform="rotate(90 283.3 100.3)">4.7UF</text>
<text x="220.5" y="104.7">R16</text>
<text x="228.1" y="104.6">1K</text>
<text x="244.2" y="102.2" transform="rotate(90 244.2 102.2)">0.1uF</text>
<text x="73.4" y="116.6" transform="rotate(90 73.4 116.6)">R17</text>
<text x="241.8" y="117.9">D1</text>
<text x="73.4" y="125" transform="rotate(90 73.4 125)">NC</text>
<text x="119.3" y="125.7">33</text>
<text x="219.3" y="125.7" transform="rotate(90 219.3 125.7)">C49</text>
<text x="241.8" y="125.2">D_A</text>
<text x="78.7" y="127.3" transform="rotate(90 78.7 127.3)">R20</text>
<text x="219.2" y="131.2" transform="rotate(90 219.2 131.2)">0.1uF</text>
<text x="78.7" y="135.1" transform="rotate(90 78.7 135.1)">1K</text>
<text x="160.7" y="152.4">R68</text>
<text x="168.2" y="152.7">1K</text>
<text x="177.8" y="150.8">D2</text>
<text x="186.7" y="150.8">GREEN</text>
<text x="95.3" y="156.3">1.5K</text>
<text x="219.4" y="159.5">R21</text>
<text x="226.9" y="159.9">10K</text>
<text x="240.7" y="159.5">R22</text>
<text x="248.2" y="159.9">10K/NC</text>
<text x="219.4" y="170.2">R24</text>
<text x="226.9" y="170.5">10K</text>
<text x="240.7" y="170.2">R25</text>
<text x="248.2" y="170.5">10K/NC</text>
<text x="274.2" y="203.6">Carl</text>
</g>
<g font-size="1.6">
<text x="230.8" y="55.7" transform="rotate(-90 230.8 55.7)">3</text>
<text x="131.1" y="61.8">A12</text>
<text x="132" y="65.4">A3</text>
<text x="223.7" y="60.1">4</text>
<text x="237.7" y="60.1">2</text>
<text x="132" y="67.2">A6</text>
<text x="132" y="69">A5</text>
<text x="132" y="70.7">B5</text>
<text x="195" y="69">J2</text>
<text x="195" y="70.7">J1</text>
<text x="230.8" y="66.1" transform="rotate(-90 230.8 66.1)">1</text>
<text x="131" y="74.3">C12</text>
<text x="132" y="72.5">A4</text>
<text x="132" y="76.1">A2</text>
<text x="195" y="74.3">T14</text>
<text x="195" y="76.1">R13</text>
<text x="195" y="77.9">T13</text>
<text x="268.5" y="74.3">1V2</text>
<text x="1.1" y="78.4">MDCK/VOU1120_DATA6/BOOT_SEL</text>
<text x="131.1" y="79.6">B10</text>
<text x="131.1" y="83.2">A11</text>
<text x="195" y="79.6">P13</text>
<text x="195" y="81.4">P14</text>
<text x="131.1" y="85">B11</text>
<text x="131.1" y="86.7">A10</text>
<text x="132" y="88.5">B9</text>
<text x="195" y="85">P16</text>
<text x="195" y="88.5">P11</text>
<text x="75.9" y="92.1">1</text>
<text x="132" y="90.3">B8</text>
<text x="132" y="92.1">A9</text>
<text x="132" y="95.6">A8</text>
<text x="195" y="92.1">K5</text>
<text x="195" y="95.6">L5</text>
<text x="248.6" y="92.1">1</text>
<text x="259.2" y="95.6">1</text>
<text x="262.6" y="92.1">2</text>
<text x="273.3" y="95.6">2</text>
<text x="280.9" y="90.3">3V3</text>
<text x="132" y="97.4">A7</text>
<text x="132" y="101">B7</text>
<text x="195" y="99.2">K6</text>
<text x="195" y="101">L6</text>
<text x="229.4" y="101">3V3</text>
<text x="132" y="104.5">B4</text>
<text x="195" y="104.5">T12</text>
<text x="71.1" y="113.5">3V3</text>
<text x="131.9" y="109.9">C1</text>
<text x="131.9" y="111.6">D1</text>
<text x="132" y="108.1">B1</text>
<text x="132" y="113.4">E1</text>
<text x="195" y="108.1">T15</text>
<text x="195" y="111.6">T11</text>
<text x="131.9" y="118.7">C2</text>
<text x="132" y="117">F1</text>
<text x="195" y="115.2">G1</text>
<text x="195" y="117">G2</text>
<text x="131.1" y="125.9">B13</text>
<text x="132" y="120.5">E2</text>
<text x="132" y="122.3">F2</text>
<text x="195" y="120.5">L3</text>
<text x="195" y="124.1">L2</text>
<text x="239.7" y="120.5">2</text>
<text x="246.6" y="120.5">1</text>
<text x="254.3" y="121.3">3V3</text>
<text x="37.7" y="126.8">SFC_CLK/SFC_ADDR_MODE</text>
<text x="82.3" y="130.2">SFC_DO_IO0</text>
<text x="84.6" y="128.4">SFC_CSN</text>
<text x="131" y="131.2">C13</text>
<text x="131.1" y="127.6">A15</text>
<text x="131.1" y="129.4">A13</text>
<text x="195" y="127.6">M3</text>
<text x="80.3" y="136.2">SFC_HOLD_IO3</text>
<text x="82.3" y="134.2">SFC_WP_IO2</text>
<text x="83" y="132.1">SFC_DI_IO1</text>
<text x="131.1" y="133">B14</text>
<text x="131.1" y="134.7">A14</text>
<text x="177.5" y="152.5">1</text>
<text x="187.9" y="152.5">2</text>
<text x="103.1" y="156.8">3V3</text>
<text x="256" y="160.4">3V3</text>
<text x="261.4" y="165">Disable JTAG</text>
<text x="261.4" y="166.6">使用内部 复</text>
<text x="271.2" y="166.6">位</text>
<text x="256" y="171.1">3V3</text>
<text x="232.4" y="201.8">Size :</text>
<text x="233.3" y="203.6">A3</text>
<text x="238.6" y="201.8">Document</text>
<text x="242.1" y="203.6">SYS</text>
<text x="247" y="201.8">Number</text>
<text x="261.7" y="203.6">Approved</text>
<text x="263.5" y="199.3">Draw</text>
<text x="288.8" y="201.8">Rev :</text>
<text x="232" y="207.1">Date :</text>
<text x="238.6" y="207.1">Tuesday, July 18, 2017</text>
<text x="265.3" y="207.1">Sheet</text>
<text x="274.1" y="207.1">3</text>
<text x="279.5" y="207.1">o f</text>
<text x="284.8" y="207.1">10</text>
<text x="289.3" y="204.3">V2</text>
</g>
<g font-size="1.6" fill="#004080">
<text x="231.9" y="58.7" transform="rotate(-90 231.9 58.7)">3</text>
<text x="136" y="63">EPHY_CLK/GPIO1_3/VOU1120_DATA2</text>
<text x="226.7" y="61.2">GND2GND1</text>
<text x="231.9" y="63.1" transform="rotate(-90 231.9 63.1)">1</text>
<text x="136" y="66.5">MII_RXCK/GPIO3_2/VOU1120_CLK</text>
<text x="136" y="68.3">MII_RXD0/GPIO4_0/VOU1120_DATA12</text>
<text x="136" y="70.1">MII_RXD1/GPIO4_1/VOU1120_DATA8</text>
<text x="136" y="71.8">MII_RXD2/GPIO4_2/VOU1120_DATA11</text>
<text x="188.5" y="71.8">XOUT</text>
<text x="190.2" y="70.1">XIN</text>
<text x="136" y="73.6">MII_RXD3/GPIO4_3/VOU1120_DATA15</text>
<text x="136" y="75.4">MII_RXDV/GPIO3_4/VOU1120_DATA1 JTAG_TRSTN/GPIO0_0/TEMPER_DQ</text>
<text x="136" y="77.2">MII_RXER/GPIO2_7</text>
<text x="167.2" y="77.2">JTAG_TCK/GPIO0_1/TEMPER_DQ</text>
<text x="136" y="80.7">MII_TXCK/GPIO3_3/VOU1120_DATA7</text>
<text x="167" y="80.7">JTAG_TDO/GPIO0_3/TEMPER_DQ</text>
<text x="167" y="79">JTAG_TMS/GPIO0_2/TEMPER_DQ</text>
<text x="167.8" y="82.5">JTAG_TDI/GPIO0_4/TEMPER_DQ</text>
<text x="136" y="84.3">MII_TXD0/GPIO4_4/VOU1120_DATA4</text>
<text x="136" y="86.1">MII_TXD1/GPIO4_5/VOU1120_DATA0</text>
<text x="136" y="87.8">MII_TXD2/GPIO4_6/VOU1120_DATA13</text>
<text x="136" y="89.6">MII_TXD3/GPIO4_7/VOU1120_DATA3</text>
<text x="183.2" y="89.6">TEST_MODE</text>
<text x="185.7" y="86.1">JTAG_EN</text>
<text x="136" y="91.4">MII_TXEN/GPIO3_5/VOU1120_DATA5</text>
<text x="136" y="93.2">MII_TXER/GPIO2_6</text>
<text x="183" y="93.2">AVDD12_PLL</text>
<text x="136" y="96.7">MII_CRS/CPIO3_0/VOU1120_DATA10</text>
<text x="136" y="98.5">MII_COL/CPIO3_1/VOU1120_DATA9</text>
<text x="183" y="96.7">AVDD33_PLL</text>
<text x="185" y="100.3">AVSS_PLL</text>
<text x="136" y="102.1">MDCK/GPIO3_6VOU1120_DATA6</text>
<text x="136" y="105.6">MDIO/GPIO3_7/VOU1120_DATA14</text>
<text x="183.7" y="105.6">WDG_RSTN</text>
<text x="184.1" y="102.1">AVSS_PLL1</text>
<text x="136" y="109.2">GPIO9_0</text>
<text x="136" y="111">GPIO9_1</text>
<text x="136" y="112.7">GPIO9_2</text>
<text x="185.5" y="112.7">POR_SEL</text>
<text x="188.6" y="109.2">RSTN</text>
<text x="136" y="114.5">GPIO9_3</text>
<text x="136" y="118.1">GPIO9_4</text>
<text x="136" y="119.8">GPIO9_5</text>
<text x="184.3" y="118.1">RTC_XOUT</text>
<text x="186.1" y="116.3">RTC_XIN</text>
<text x="136" y="121.6">GPIO9_6</text>
<text x="136" y="123.4">GPIO9_7</text>
<text x="182.6" y="125.2">AVDD33_RTC</text>
<text x="184.5" y="121.6">AVDD_BAT</text>
<text x="136" y="127">SFC_CLK/GPIO7_2/SFC_ADDR_MODE</text>
<text x="136" y="128.7">SFC_CSN</text>
<text x="136" y="130.5">SFC_DIO/GPIO7_0</text>
<text x="181.8" y="128.7">AVSS33_ADC1</text>
<text x="136" y="132.3">SFC_DIO/GPIO7_3</text>
<text x="136" y="134.1">SFC_WP_IO2/GPIO7_1</text>
<text x="136" y="135.8">SFC_HOLD_IO3/GPIO7_4</text>
</g>
</svg>
